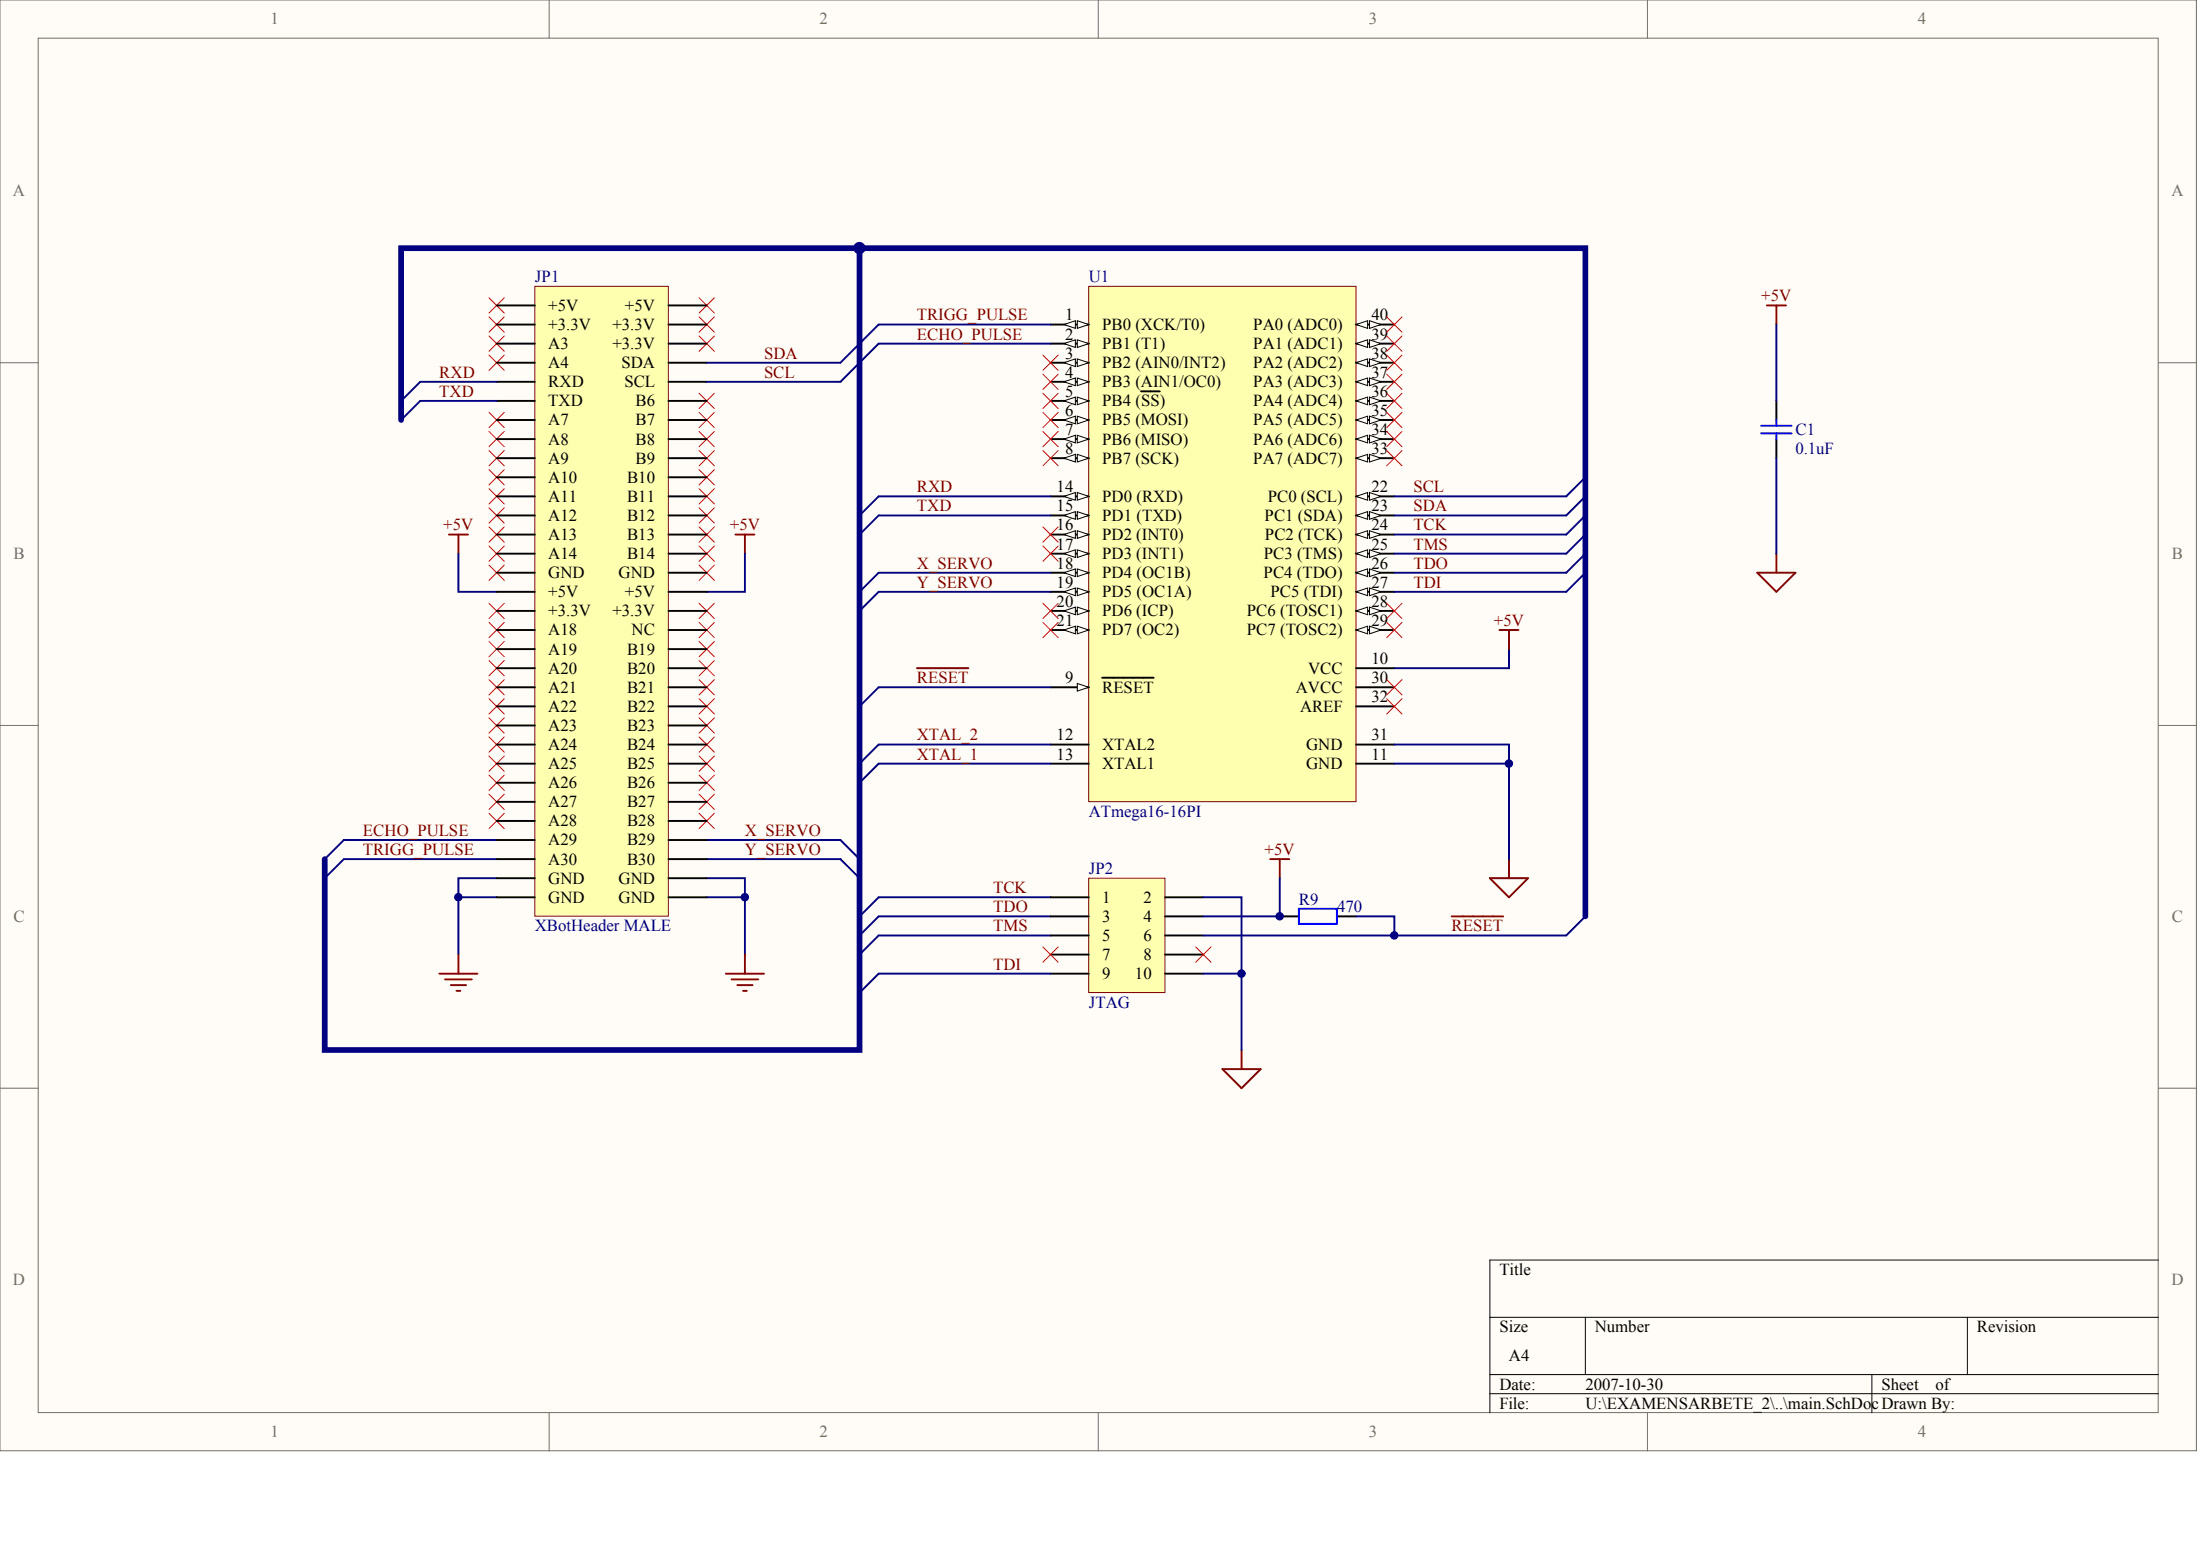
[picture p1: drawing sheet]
<svg xmlns="http://www.w3.org/2000/svg" width="840mm" height="594mm" viewBox="0 0 840 594" stroke-linecap="round" stroke-linejoin="round" font-family="sans-serif">
<g fill="#fffcf8" stroke="#716f64" stroke-width=".38">
<path d="M0 0h838.2v553.5h-838.2z"/>
<path d="M14.6 14.6h809.1v524.4h-809.1z"/>
</g>
<path d="M209.6 0v14.6M419.2 0v14.6M628.7 0v14.6M0 138.4h14.6M823.7 138.4h14.6M0 276.8h14.6M823.7 276.8h14.6M0 415.2h14.6M823.7 415.2h14.6M209.6 539.1v14.5M419.2 539.1v14.5M628.7 539.1v14.5" fill="none" stroke="#716f64" stroke-width=".38"/>
<path d="M823.7 480.8h-255.1v58.3M568.6 502.6h255.1M605 502.6v21.9M750.8 502.6v21.9M568.6 524.5h255.1M568.6 531.8h255.1M714.4 524.5v14.6" fill="none" stroke="#000" stroke-width=".38"/>
<path d="M269.7 320.5h51M269.7 327.8h51M400.9 342.4h-65.6l-7.3 7.3M400.9 349.7h-65.6l-7.3 7.2M400.9 356.9h-65.6l-7.3 7.3" fill="none" stroke="#000080" stroke-width=".73"/>
<path d="M415.5 335.1h29.1v43.6h-29.1z" fill="#ffffb0" stroke="#800000" stroke-width=".38"/>
<path d="M400.9 342.4h14.6M400.9 349.7h14.6M400.9 356.9h14.6M444.7 342.4h14.5M444.7 349.7h14.5M444.7 356.9h14.5M488.4 349.7h7.3M510.3 349.7h7.3M400.9 364.2h14.6M400.9 371.5h14.6M444.7 364.2h14.5M444.7 371.5h14.5" fill="none" stroke="#000" stroke-width=".73"/>
<path d="M189.5 335.1h-14.5v29.1M269.7 335.1h14.6v29.1M488.4 335.1v14.6h-29.2M175 342.4h14.5M269.7 342.4h14.6M459.2 342.4h14.6v29.1M400.9 371.5h-65.6l-7.3 7.3M459.2 371.5h14.6v29.1" fill="none" stroke="#000080" stroke-width=".73"/>
<g fill="none" stroke="#800000" stroke-width=".73">
<path d="M484.8 327.8h7.3M488.4 327.8v7.3M167.7 371.5h14.5M169.8 373.7h10.3M172 375.9h5.9M174.2 378.1h1.5M175 364.2v7.3M277 371.5h14.6M279.2 373.7h10.2M281.4 375.9h5.8M283.6 378.1h1.4M284.3 364.2v7.3"/>
<path d="M466.5 407.9h14.6l-7.3 7.3zM473.8 400.6v7.3"/>
</g>
<path d="M398 361.3l5.8 5.8M403.8 361.3l-5.8 5.8M456.3 361.3l5.9 5.8M462.2 361.3l-5.9 5.8" fill="none" stroke="#f00" stroke-width=".38"/>
<path d="M495.7 346.7h14.5v5.8h-14.5z" fill="none" stroke="#00f" stroke-width=".73"/>
<path d="M415.5 109.3h102v196.6h-102z" fill="#ffffb0" stroke="#800000" stroke-width=".38"/>
<path d="M400.9 123.8h14.6" fill="none" stroke="#000" stroke-width=".73"/>
<g fill="#fffcf8" stroke="#000" stroke-width=".38">
<path d="M411.1 122.4l4.4 1.4-4.4 1.5z"/>
<path d="M406 123.8l4.4-1.4v2.9z"/>
</g>
<path d="M400.9 131.1h14.6" fill="none" stroke="#000" stroke-width=".73"/>
<g fill="#fffcf8" stroke="#000" stroke-width=".38">
<path d="M411.1 129.7l4.4 1.4-4.4 1.5z"/>
<path d="M406 131.1l4.4-1.4v2.9z"/>
</g>
<path d="M400.9 138.4h14.6" fill="none" stroke="#000" stroke-width=".73"/>
<g fill="#fffcf8" stroke="#000" stroke-width=".38">
<path d="M411.1 136.9l4.4 1.5-4.4 1.5z"/>
<path d="M406 138.4l4.4-1.5v3z"/>
</g>
<path d="M400.9 145.7h14.6" fill="none" stroke="#000" stroke-width=".73"/>
<g fill="#fffcf8" stroke="#000" stroke-width=".38">
<path d="M411.1 144.2l4.4 1.5-4.4 1.4z"/>
<path d="M406 145.7l4.4-1.5v2.9z"/>
</g>
<path d="M400.9 153h14.6" fill="none" stroke="#000" stroke-width=".73"/>
<g fill="#fffcf8" stroke="#000" stroke-width=".38">
<path d="M411.1 151.5l4.4 1.5-4.4 1.4z"/>
<path d="M406 153l4.4-1.5v2.9z"/>
</g>
<path d="M435.5 149.3h7.1M400.9 160.3h14.6" fill="none" stroke="#000" stroke-width=".73"/>
<g fill="#fffcf8" stroke="#000" stroke-width=".38">
<path d="M411.1 158.8l4.4 1.5-4.4 1.4z"/>
<path d="M406 160.3l4.4-1.5v2.9z"/>
</g>
<path d="M400.9 167.5h14.6" fill="none" stroke="#000" stroke-width=".73"/>
<g fill="#fffcf8" stroke="#000" stroke-width=".38">
<path d="M411.1 166.1l4.4 1.4-4.4 1.5z"/>
<path d="M406 167.5l4.4-1.4v2.9z"/>
</g>
<path d="M400.9 174.8h14.6" fill="none" stroke="#000" stroke-width=".73"/>
<g fill="#fffcf8" stroke="#000" stroke-width=".38">
<path d="M411.1 173.4l4.4 1.4-4.4 1.5z"/>
<path d="M406 174.8l4.4-1.4v2.9z"/>
</g>
<path d="M400.9 262.2h14.6" fill="none" stroke="#000" stroke-width=".73"/>
<path d="M411.1 260.8l4.4 1.4-4.4 1.5z" fill="#fffcf8" stroke="#000" stroke-width=".38"/>
<path d="M400.9 189.4h14.6M420.6 258.6h19.7" fill="none" stroke="#000" stroke-width=".73"/>
<g fill="#fffcf8" stroke="#000" stroke-width=".38">
<path d="M411.1 187.9l4.4 1.5-4.4 1.4z"/>
<path d="M406 189.4l4.4-1.5v2.9z"/>
</g>
<path d="M400.9 196.7h14.6" fill="none" stroke="#000" stroke-width=".73"/>
<g fill="#fffcf8" stroke="#000" stroke-width=".38">
<path d="M411.1 195.2l4.4 1.5-4.4 1.4z"/>
<path d="M406 196.7l4.4-1.5v2.9z"/>
</g>
<path d="M400.9 204h14.6" fill="none" stroke="#000" stroke-width=".73"/>
<g fill="#fffcf8" stroke="#000" stroke-width=".38">
<path d="M411.1 202.5l4.4 1.5-4.4 1.4z"/>
<path d="M406 204l4.4-1.5v2.9z"/>
</g>
<path d="M400.9 211.2h14.6" fill="none" stroke="#000" stroke-width=".73"/>
<g fill="#fffcf8" stroke="#000" stroke-width=".38">
<path d="M411.1 209.8l4.4 1.4-4.4 1.5z"/>
<path d="M406 211.2l4.4-1.4v2.9z"/>
</g>
<path d="M400.9 218.5h14.6" fill="none" stroke="#000" stroke-width=".73"/>
<g fill="#fffcf8" stroke="#000" stroke-width=".38">
<path d="M411.1 217.1l4.4 1.4-4.4 1.5z"/>
<path d="M406 218.5l4.4-1.4v2.9z"/>
</g>
<path d="M400.9 225.8h14.6" fill="none" stroke="#000" stroke-width=".73"/>
<g fill="#fffcf8" stroke="#000" stroke-width=".38">
<path d="M411.1 224.4l4.4 1.4-4.4 1.5z"/>
<path d="M406 225.8l4.4-1.4v2.9z"/>
</g>
<path d="M400.9 233.1h14.6" fill="none" stroke="#000" stroke-width=".73"/>
<g fill="#fffcf8" stroke="#000" stroke-width=".38">
<path d="M411.1 231.6l4.4 1.5-4.4 1.5z"/>
<path d="M406 233.1l4.4-1.5v3z"/>
</g>
<path d="M400.9 240.4h14.6" fill="none" stroke="#000" stroke-width=".73"/>
<g fill="#fffcf8" stroke="#000" stroke-width=".38">
<path d="M411.1 238.9l4.4 1.5-4.4 1.4z"/>
<path d="M406 240.4l4.4-1.5v2.9z"/>
</g>
<path d="M517.6 189.4h14.5M400.9 284.1h14.6M400.9 291.4h14.6M517.6 291.4h14.5" fill="none" stroke="#000" stroke-width=".73"/>
<g fill="#fffcf8" stroke="#000" stroke-width=".38">
<path d="M517.6 189.4l4.3-1.5v2.9z"/>
<path d="M522.7 187.9l4.3 1.5-4.3 1.4z"/>
</g>
<path d="M517.6 196.7h14.5" fill="none" stroke="#000" stroke-width=".73"/>
<g fill="#fffcf8" stroke="#000" stroke-width=".38">
<path d="M517.6 196.7l4.3-1.5v2.9z"/>
<path d="M522.7 195.2l4.3 1.5-4.3 1.4z"/>
</g>
<path d="M517.6 204h14.5" fill="none" stroke="#000" stroke-width=".73"/>
<g fill="#fffcf8" stroke="#000" stroke-width=".38">
<path d="M517.6 204l4.3-1.5v2.9z"/>
<path d="M522.7 202.5l4.3 1.5-4.3 1.4z"/>
</g>
<path d="M517.6 211.2h14.5" fill="none" stroke="#000" stroke-width=".73"/>
<g fill="#fffcf8" stroke="#000" stroke-width=".38">
<path d="M517.6 211.2l4.3-1.4v2.9z"/>
<path d="M522.7 209.8l4.3 1.4-4.3 1.5z"/>
</g>
<path d="M517.6 218.5h14.5" fill="none" stroke="#000" stroke-width=".73"/>
<g fill="#fffcf8" stroke="#000" stroke-width=".38">
<path d="M517.6 218.5l4.3-1.4v2.9z"/>
<path d="M522.7 217.1l4.3 1.4-4.3 1.5z"/>
</g>
<path d="M517.6 225.8h14.5" fill="none" stroke="#000" stroke-width=".73"/>
<g fill="#fffcf8" stroke="#000" stroke-width=".38">
<path d="M517.6 225.8l4.3-1.4v2.9z"/>
<path d="M522.7 224.4l4.3 1.4-4.3 1.5z"/>
</g>
<path d="M517.6 233.1h14.5" fill="none" stroke="#000" stroke-width=".73"/>
<g fill="#fffcf8" stroke="#000" stroke-width=".38">
<path d="M517.6 233.1l4.3-1.5v3z"/>
<path d="M522.7 231.6l4.3 1.5-4.3 1.5z"/>
</g>
<path d="M517.6 240.4h14.5" fill="none" stroke="#000" stroke-width=".73"/>
<g fill="#fffcf8" stroke="#000" stroke-width=".38">
<path d="M517.6 240.4l4.3-1.5v2.9z"/>
<path d="M522.7 238.9l4.3 1.5-4.3 1.4z"/>
</g>
<path d="M517.6 174.8h14.5M517.6 269.5h14.5M517.6 262.2h14.5M517.6 284.1h14.5" fill="none" stroke="#000" stroke-width=".73"/>
<g fill="#fffcf8" stroke="#000" stroke-width=".38">
<path d="M517.6 174.8l4.3-1.4v2.9z"/>
<path d="M522.7 173.4l4.3 1.4-4.3 1.5z"/>
</g>
<path d="M517.6 167.5h14.5" fill="none" stroke="#000" stroke-width=".73"/>
<g fill="#fffcf8" stroke="#000" stroke-width=".38">
<path d="M517.6 167.5l4.3-1.4v2.9z"/>
<path d="M522.7 166.1l4.3 1.4-4.3 1.5z"/>
</g>
<path d="M517.6 160.3h14.5" fill="none" stroke="#000" stroke-width=".73"/>
<g fill="#fffcf8" stroke="#000" stroke-width=".38">
<path d="M517.6 160.3l4.3-1.5v2.9z"/>
<path d="M522.7 158.8l4.3 1.5-4.3 1.4z"/>
</g>
<path d="M517.6 153h14.5" fill="none" stroke="#000" stroke-width=".73"/>
<g fill="#fffcf8" stroke="#000" stroke-width=".38">
<path d="M517.6 153l4.3-1.5v2.9z"/>
<path d="M522.7 151.5l4.3 1.5-4.3 1.4z"/>
</g>
<path d="M517.6 145.7h14.5" fill="none" stroke="#000" stroke-width=".73"/>
<g fill="#fffcf8" stroke="#000" stroke-width=".38">
<path d="M517.6 145.7l4.3-1.5v2.9z"/>
<path d="M522.7 144.2l4.3 1.5-4.3 1.4z"/>
</g>
<path d="M517.6 138.4h14.5" fill="none" stroke="#000" stroke-width=".73"/>
<g fill="#fffcf8" stroke="#000" stroke-width=".38">
<path d="M517.6 138.4l4.3-1.5v3z"/>
<path d="M522.7 136.9l4.3 1.5-4.3 1.5z"/>
</g>
<path d="M517.6 131.1h14.5" fill="none" stroke="#000" stroke-width=".73"/>
<g fill="#fffcf8" stroke="#000" stroke-width=".38">
<path d="M517.6 131.1l4.3-1.4v2.9z"/>
<path d="M522.7 129.7l4.3 1.4-4.3 1.5z"/>
</g>
<path d="M517.6 123.8h14.5" fill="none" stroke="#000" stroke-width=".73"/>
<g fill="#fffcf8" stroke="#000" stroke-width=".38">
<path d="M517.6 123.8l4.3-1.4v2.9z"/>
<path d="M522.7 122.4l4.3 1.4-4.3 1.5z"/>
</g>
<path d="M517.6 255h14.5" fill="none" stroke="#000" stroke-width=".73"/>
<g fill="none" stroke="#000080" stroke-width=".73">
<path d="M400.9 123.8h-65.6l-7.3 7.3M400.9 131.1h-65.6l-7.3 7.3M175 211.2v14.6h14.5M284.3 211.2v14.6h-14.6M400.9 218.5h-65.6l-7.3 7.3M400.9 225.8h-65.6l-7.3 7.3M575.9 247.7v7.3h-43.8M400.9 262.2h-65.6l-7.3 7.3M400.9 284.1h-65.6l-7.3 7.3M400.9 291.4h-65.6l-7.3 7.3M532.1 284.1h43.8v43.7M532.1 291.4h43.8"/>
<path d="M189.5 327.8h-58.3l-7.3 7.3M189.5 320.5h-58.3l-7.3 7.3M320.7 320.5l7.3 7.3M320.7 327.8l7.3 7.3M459.2 356.9h138.6"/>
</g>
<g fill="none" stroke="#f00" stroke-width=".38">
<path d="M186.6 113.6l5.8 5.9M192.4 113.6l-5.8 5.9M266.8 113.6l5.8 5.9M272.6 113.6l-5.8 5.9M186.6 120.9l5.8 5.8M186.6 128.2l5.8 5.8M186.6 135.5l5.8 5.8M192.4 120.9l-5.8 5.8M192.4 128.2l-5.8 5.8M192.4 135.5l-5.8 5.8M266.8 120.9l5.8 5.8M266.8 128.2l5.8 5.8"/>
<path d="M272.6 120.9l-5.8 5.8M272.6 128.2l-5.8 5.8M398 135.5l5.8 5.8M403.8 135.5l-5.8 5.8M186.6 157.3l5.8 5.9M192.4 157.3l-5.8 5.9M266.8 150.1l5.8 5.8M266.8 157.3l5.8 5.9M272.6 150.1l-5.8 5.8M272.6 157.3l-5.8 5.9M398 157.3l5.8 5.9M398 150.1l5.8 5.8"/>
<path d="M398 142.8l5.8 5.8M403.8 157.3l-5.8 5.9M403.8 150.1l-5.8 5.8M403.8 142.8l-5.8 5.8M186.6 164.6l5.8 5.9M186.6 171.9l5.8 5.8M186.6 179.2l5.8 5.8M192.4 164.6l-5.8 5.9M192.4 171.9l-5.8 5.8M192.4 179.2l-5.8 5.8M266.8 164.6l5.8 5.9M266.8 171.9l5.8 5.8"/>
<path d="M266.8 179.2l5.8 5.8M272.6 164.6l-5.8 5.9M272.6 171.9l-5.8 5.8M272.6 179.2l-5.8 5.8M398 171.9l5.8 5.8M398 164.6l5.8 5.9M403.8 171.9l-5.8 5.8M403.8 164.6l-5.8 5.9M186.6 186.5l5.8 5.8M186.6 193.8l5.8 5.8M192.4 186.5l-5.8 5.8M192.4 193.8l-5.8 5.8"/>
<path d="M266.8 186.5l5.8 5.8M266.8 193.8l5.8 5.8M272.6 186.5l-5.8 5.8M272.6 193.8l-5.8 5.8M186.6 201l5.8 5.9M186.6 208.3l5.8 5.9M186.6 215.6l5.8 5.8M192.4 201l-5.8 5.9M192.4 208.3l-5.8 5.9M192.4 215.6l-5.8 5.8M266.8 201l5.8 5.9M266.8 208.3l5.8 5.9"/>
<path d="M266.8 215.6l5.8 5.8M272.6 201l-5.8 5.9M272.6 208.3l-5.8 5.9M272.6 215.6l-5.8 5.8M398 208.3l5.8 5.9M398 201l5.8 5.9M403.8 208.3l-5.8 5.9M403.8 201l-5.8 5.9M186.6 230.2l5.8 5.8M186.6 237.5l5.8 5.8M192.4 230.2l-5.8 5.8M192.4 237.5l-5.8 5.8"/>
<path d="M266.8 230.2l5.8 5.8M266.8 237.5l5.8 5.8M272.6 230.2l-5.8 5.8M272.6 237.5l-5.8 5.8M398 237.5l5.8 5.8M398 230.2l5.8 5.8M403.8 237.5l-5.8 5.8M403.8 230.2l-5.8 5.8M529.2 237.5l5.9 5.8M529.2 230.2l5.9 5.8M535.1 237.5l-5.9 5.8M535.1 230.2l-5.9 5.8"/>
<path d="M186.6 244.8l5.8 5.8M186.6 252l5.8 5.9M186.6 259.3l5.8 5.9M192.4 244.8l-5.8 5.8M192.4 252l-5.8 5.9M192.4 259.3l-5.8 5.9M266.8 244.8l5.8 5.8M266.8 252l5.8 5.9M266.8 259.3l5.8 5.9M272.6 244.8l-5.8 5.8M272.6 252l-5.8 5.9M272.6 259.3l-5.8 5.9"/>
<path d="M529.2 259.3l5.9 5.9M535.1 259.3l-5.9 5.9M186.6 266.6l5.8 5.8M186.6 273.9l5.8 5.8M192.4 266.6l-5.8 5.8M192.4 273.9l-5.8 5.8M266.8 266.6l5.8 5.8M266.8 273.9l5.8 5.8M272.6 266.6l-5.8 5.8M272.6 273.9l-5.8 5.8M529.2 266.6l5.9 5.8M535.1 266.6l-5.9 5.8"/>
<path d="M186.6 281.2l5.8 5.8M186.6 288.5l5.8 5.8M186.6 295.7l5.8 5.9M192.4 281.2l-5.8 5.8M192.4 288.5l-5.8 5.8M192.4 295.7l-5.8 5.9M266.8 281.2l5.8 5.8M266.8 288.5l5.8 5.8M266.8 295.7l5.8 5.9M272.6 281.2l-5.8 5.8M272.6 288.5l-5.8 5.8M272.6 295.7l-5.8 5.9"/>
<path d="M186.6 303l5.8 5.9M186.6 310.3l5.8 5.8M192.4 303l-5.8 5.9M192.4 310.3l-5.8 5.8M266.8 303l5.8 5.9M266.8 310.3l5.8 5.8M272.6 303l-5.8 5.9M272.6 310.3l-5.8 5.8"/>
</g>
<path d="M171.3 204h7.3M175 204v7.2M280.7 204h7.2M284.3 204v7.2M572.2 240.4h7.3M575.9 240.4v7.3M568.6 335.1h14.6l-7.3 7.3zM575.9 327.8v7.3" fill="none" stroke="#800000" stroke-width=".73"/>
<path d="M204.1 109.3h51v240.3h-51z" fill="#ffffb0" stroke="#800000" stroke-width=".38"/>
<g fill="none" stroke="#000" stroke-width=".73">
<path d="M189.5 116.5h14.6M255.1 116.5h14.6M189.5 123.8h14.6M189.5 131.1h14.6M189.5 138.4h14.6M255.1 123.8h14.6M255.1 131.1h14.6M255.1 138.4h14.6M189.5 145.7h14.6M189.5 153h14.6M255.1 145.7h14.6M255.1 153h14.6"/>
<path d="M677.9 153v7.3M189.5 160.3h14.6M189.5 167.5h14.6M189.5 174.8h14.6M255.1 160.3h14.6M255.1 167.5h14.6M255.1 174.8h14.6M677.9 167.5v7.3M189.5 182.1h14.6M189.5 189.4h14.6M189.5 196.7h14.6M255.1 182.1h14.6"/>
<path d="M255.1 189.4h14.6M255.1 196.7h14.6M189.5 204h14.6M189.5 211.2h14.6M189.5 218.5h14.6M255.1 204h14.6M255.1 211.2h14.6M255.1 218.5h14.6M189.5 225.8h14.6M189.5 233.1h14.6M255.1 225.8h14.6M255.1 233.1h14.6"/>
<path d="M189.5 240.4h14.6M189.5 247.7h14.6M189.5 255h14.6M255.1 240.4h14.6M255.1 247.7h14.6M255.1 255h14.6M189.5 262.2h14.6M189.5 269.5h14.6M189.5 276.8h14.6M255.1 262.2h14.6M255.1 269.5h14.6M255.1 276.8h14.6"/>
<path d="M189.5 284.1h14.6M189.5 291.4h14.6M189.5 298.7h14.6M255.1 284.1h14.6M255.1 291.4h14.6M255.1 298.7h14.6M189.5 305.9h14.6M189.5 313.2h14.6M255.1 305.9h14.6M255.1 313.2h14.6M189.5 320.5h14.6M189.5 327.8h14.6"/>
<path d="M189.5 335.1h14.6M255.1 320.5h14.6M255.1 327.8h14.6M255.1 335.1h14.6M189.5 342.4h14.6M255.1 342.4h14.6"/>
</g>
<path d="M672.1 162.4h11.7M672.1 165.4h11.7M677.9 160.3v2.1M677.9 165.4v2.1" fill="none" stroke="#00f" stroke-width=".73"/>
<path d="M674.3 116.5h7.3M677.9 116.5v7.3M670.6 218.5h14.6l-7.3 7.3zM677.9 211.2v7.3M349.9 255h19.7M554 349.7h19.7" fill="none" stroke="#800000" stroke-width=".73"/>
<g fill="none" stroke="#000080" stroke-width=".73">
<path d="M328 131.1l-7.3 7.3h-51M328 138.4l-7.3 7.3h-51M677.9 123.8v29.2M189.5 145.7h-29.1l-7.3 7.3M189.5 153h-29.1l-7.3 7.3M677.9 174.8v36.4M400.9 196.7h-65.6l-7.3 7.3M400.9 189.4h-65.6l-7.3 7.3M605 196.7l-7.2 7.3h-65.7M605 189.4l-7.2 7.3h-65.7M605 182.1l-7.2 7.3h-65.7M605 204l-7.2 7.2h-65.7"/>
<path d="M605 211.2l-7.2 7.3h-65.7M605 218.5l-7.2 7.3h-65.7M517.6 349.7h14.5v7.2M605 349.7l-7.2 7.2"/>
</g>
<path d="M328 94.7h-174.9v65.6M123.9 327.8v72.8h204.1v-305.9h277v255" fill="none" stroke="#000080" stroke-width="2.2"/>
<g fill="none" stroke="#f00" stroke-width=".38">
<path d="M529.2 135.5l5.9 5.8M529.2 128.2l5.9 5.8M529.2 120.9l5.9 5.8M535.1 135.5l-5.9 5.8M535.1 128.2l-5.9 5.8M535.1 120.9l-5.9 5.8M529.2 157.3l5.9 5.9M529.2 150.1l5.9 5.8M529.2 142.8l5.9 5.8M535.1 157.3l-5.9 5.9M535.1 150.1l-5.9 5.8M535.1 142.8l-5.9 5.8"/>
<path d="M529.2 171.9l5.9 5.8M529.2 164.6l5.9 5.9M535.1 171.9l-5.9 5.8M535.1 164.6l-5.9 5.9"/>
</g>
<g fill="#000080" stroke="#000080" stroke-width=".38">
<circle cx="174.9" cy="342.3" r="1.42"/>
<circle cx="284.3" cy="342.3" r="1.42"/>
<circle cx="473.8" cy="371.5" r="1.42"/>
<circle cx="488.4" cy="349.6" r="1.42"/>
<circle cx="532.1" cy="356.9" r="1.42"/>
<circle cx="575.8" cy="291.3" r="1.42"/>
<circle cx="328" cy="94.7" r="2.15"/>
</g>
<g font-size="6.4" fill="#716f64">
<text x="103.2" y="9.3">1</text>
<text x="312.8" y="9.3">2</text>
<text x="522.4" y="9.3">3</text>
<text x="732" y="9.3">4</text>
<text x="5" y="74.9">A</text>
<text x="828.7" y="74.9">A</text>
<text x="5.2" y="213.3">B</text>
<text x="828.9" y="213.3">B</text>
<text x="5.2" y="351.7">C</text>
<text x="828.9" y="351.7">C</text>
<text x="5" y="490.1">D</text>
<text x="828.7" y="490.1">D</text>
<text x="103.2" y="548.4">1</text>
<text x="312.8" y="548.4">2</text>
<text x="522.4" y="548.4">3</text>
<text x="732" y="548.4">4</text>
</g>
<g font-size="6.4" fill="#000080">
<text x="204.1" y="107.7">JP1</text>
<text x="415.5" y="107.7">U1</text>
<text x="685.2" y="166">C1</text>
<text x="685.2" y="173.2">0.1uF</text>
<text x="415.5" y="311.7">ATmega16-16PI</text>
<text x="415.5" y="333.5">JP2</text>
<text x="495.7" y="345.2">R9</text>
<text x="510.3" y="348.1">470</text>
<text x="204.1" y="355.4">XBotHeader MALE</text>
<text x="415.5" y="384.5">JTAG</text>
</g>
<g font-size="6.4">
<text x="209.2" y="118.6">+5V</text>
<text x="238.5" y="118.6">+5V</text>
<text x="209.2" y="125.9">+3.3V</text>
<text x="233.7" y="125.9">+3.3V</text>
<text x="406.5" y="122.3">1</text>
<text x="420.6" y="125.9">PB0 (XCK/T0)</text>
<text x="478.3" y="125.9">PA0 (ADC0)</text>
<text x="523.4" y="122.3">40</text>
<text x="406.5" y="129.5">2</text>
<text x="523.4" y="129.5">39</text>
<text x="209.2" y="133.2">A3</text>
<text x="233.7" y="133.2">+3.3V</text>
<text x="406.5" y="136.8">3</text>
<text x="420.6" y="133.2">PB1 (T1)</text>
<text x="478.3" y="133.2">PA1 (ADC1)</text>
<text x="523.4" y="136.8">38</text>
<text x="209.2" y="140.5">A4</text>
<text x="237.1" y="140.5">SDA</text>
<text x="420.6" y="140.5">PB2 (AIN0/INT2)</text>
<text x="478.3" y="140.5">PA2 (ADC2)</text>
<text x="209.2" y="147.8">RXD</text>
<text x="238.4" y="147.8">SCL</text>
<text x="406.5" y="144.1">4</text>
<text x="420.6" y="147.8">PB3 (AIN1/OC0)</text>
<text x="478.3" y="147.8">PA3 (ADC3)</text>
<text x="523.4" y="144.1">37</text>
<text x="209.2" y="155">TXD</text>
<text x="242.5" y="155">B6</text>
<text x="406.5" y="151.4">5</text>
<text x="420.6" y="155">PB4 (SS)</text>
<text x="478.3" y="155">PA4 (ADC4)</text>
<text x="523.4" y="151.4">36</text>
<text x="406.5" y="158.7">6</text>
<text x="523.4" y="158.7">35</text>
<text x="209.2" y="162.3">A7</text>
<text x="242.5" y="162.3">B7</text>
<text x="406.5" y="166">7</text>
<text x="420.6" y="162.3">PB5 (MOSI)</text>
<text x="478.3" y="162.3">PA5 (ADC5)</text>
<text x="523.4" y="166">34</text>
<text x="209.2" y="169.6">A8</text>
<text x="242.5" y="169.6">B8</text>
<text x="406.5" y="173.2">8</text>
<text x="420.6" y="169.6">PB6 (MISO)</text>
<text x="478.3" y="169.6">PA6 (ADC6)</text>
<text x="523.4" y="173.2">33</text>
<text x="209.2" y="176.9">A9</text>
<text x="242.5" y="176.9">B9</text>
<text x="420.6" y="176.9">PB7 (SCK)</text>
<text x="478.3" y="176.9">PA7 (ADC7)</text>
<text x="209.2" y="184.2">A10</text>
<text x="239.3" y="184.2">B10</text>
<text x="209.2" y="191.5">A11</text>
<text x="239.3" y="191.5">B11</text>
<text x="403.3" y="187.8">14</text>
<text x="420.6" y="191.5">PD0 (RXD)</text>
<text x="483.8" y="191.5">PC0 (SCL)</text>
<text x="523.4" y="187.8">22</text>
<text x="403.3" y="195.1">15</text>
<text x="523.4" y="195.1">23</text>
<text x="209.2" y="198.7">A12</text>
<text x="239.3" y="198.7">B12</text>
<text x="403.3" y="202.4">16</text>
<text x="420.6" y="198.7">PD1 (TXD)</text>
<text x="482.6" y="198.7">PC1 (SDA)</text>
<text x="523.4" y="202.4">24</text>
<text x="209.2" y="206">A13</text>
<text x="239.3" y="206">B13</text>
<text x="403.3" y="209.7">17</text>
<text x="420.6" y="206">PD2 (INT0)</text>
<text x="482.7" y="206">PC2 (TCK)</text>
<text x="523.4" y="209.7">25</text>
<text x="209.2" y="213.3">A14</text>
<text x="239.3" y="213.3">B14</text>
<text x="420.6" y="213.3">PD3 (INT1)</text>
<text x="482.3" y="213.3">PC3 (TMS)</text>
<text x="209.2" y="220.6">GND</text>
<text x="236" y="220.6">GND</text>
<text x="403.3" y="217">18</text>
<text x="420.6" y="220.6">PD4 (OC1B)</text>
<text x="482.2" y="220.6">PC4 (TDO)</text>
<text x="523.4" y="217">26</text>
<text x="209.2" y="227.9">+5V</text>
<text x="238.5" y="227.9">+5V</text>
<text x="403.3" y="224.2">19</text>
<text x="420.6" y="227.9">PD5 (OC1A)</text>
<text x="484.8" y="227.9">PC5 (TDI)</text>
<text x="523.4" y="224.2">27</text>
<text x="403.3" y="231.5">20</text>
<text x="523.4" y="231.5">28</text>
<text x="209.2" y="235.2">+3.3V</text>
<text x="233.7" y="235.2">+3.3V</text>
<text x="403.3" y="238.8">21</text>
<text x="420.6" y="235.2">PD6 (ICP)</text>
<text x="475.8" y="235.2">PC6 (TOSC1)</text>
<text x="523.4" y="238.8">29</text>
<text x="209.2" y="242.5">A18</text>
<text x="241.1" y="242.5">NC</text>
<text x="420.6" y="242.5">PD7 (OC2)</text>
<text x="475.8" y="242.5">PC7 (TOSC2)</text>
<text x="209.2" y="249.7">A19</text>
<text x="239.3" y="249.7">B19</text>
<text x="209.2" y="257">A20</text>
<text x="239.3" y="257">B20</text>
<text x="499.2" y="257">VCC</text>
<text x="523.4" y="253.4">10</text>
<text x="406.5" y="260.7">9</text>
<text x="523.4" y="260.7">30</text>
<text x="209.2" y="264.3">A21</text>
<text x="239.3" y="264.3">B21</text>
<text x="420.6" y="264.3">RESET</text>
<text x="494.5" y="264.3">AVCC</text>
<text x="523.4" y="267.9">32</text>
<text x="209.2" y="271.6">A22</text>
<text x="239.3" y="271.6">B22</text>
<text x="496.1" y="271.6">AREF</text>
<text x="209.2" y="278.9">A23</text>
<text x="239.3" y="278.9">B23</text>
<text x="209.2" y="286.2">A24</text>
<text x="239.3" y="286.2">B24</text>
<text x="403.3" y="282.5">12</text>
<text x="420.6" y="286.2">XTAL2</text>
<text x="498.5" y="286.2">GND</text>
<text x="523.4" y="282.5">31</text>
<text x="209.2" y="293.4">A25</text>
<text x="239.3" y="293.4">B25</text>
<text x="403.3" y="289.8">13</text>
<text x="420.6" y="293.4">XTAL1</text>
<text x="498.5" y="293.4">GND</text>
<text x="523.4" y="289.8">11</text>
<text x="209.2" y="300.7">A26</text>
<text x="239.3" y="300.7">B26</text>
<text x="209.2" y="308">A27</text>
<text x="239.3" y="308">B27</text>
<text x="209.2" y="315.3">A28</text>
<text x="239.3" y="315.3">B28</text>
<text x="209.2" y="322.6">A29</text>
<text x="239.3" y="322.6">B29</text>
<text x="209.2" y="329.9">A30</text>
<text x="239.3" y="329.9">B30</text>
<text x="209.2" y="337.2">GND</text>
<text x="236" y="337.2">GND</text>
<text x="209.2" y="344.4">GND</text>
<text x="236" y="344.4">GND</text>
<text x="420.6" y="344.4">1</text>
<text x="436.4" y="344.4">2</text>
<text x="420.6" y="351.7">3</text>
<text x="436.4" y="351.7">4</text>
<text x="420.6" y="359">5</text>
<text x="436.4" y="359">6</text>
<text x="420.6" y="366.3">7</text>
<text x="436.4" y="366.3">8</text>
<text x="420.6" y="373.6">9</text>
<text x="433.2" y="373.6">10</text>
<text x="572.2" y="486.5">Title</text>
<text x="572.2" y="508.3">Size</text>
<text x="608.7" y="508.3">Number</text>
<text x="754.5" y="508.3">Revision</text>
<text x="575.9" y="519.3">A4</text>
<text x="572.2" y="530.2">Date:</text>
<text x="605" y="530.2">2007-10-30</text>
<text x="718" y="530.2">Sheet</text>
<text x="738.6" y="530.2">of</text>
<text x="572.2" y="537.5">File:</text>
<text x="605" y="537.5">U:\EXAMENSARBETE_2\..\main.SchDocDrawn By:</text>
</g>
<g font-size="6.4" fill="#800000">
<text x="672.2" y="115">+5V</text>
<text x="349.9" y="122.3">TRIGG_PULSE</text>
<text x="349.9" y="129.5">ECHO_PULSE</text>
<text x="291.6" y="136.8">SDA</text>
<text x="167.7" y="144.1">RXD</text>
<text x="291.6" y="144.1">SCL</text>
<text x="167.7" y="151.4">TXD</text>
<text x="349.9" y="187.8">RXD</text>
<text x="539.4" y="187.8">SCL</text>
<text x="349.9" y="195.1">TXD</text>
<text x="539.4" y="195.1">SDA</text>
<text x="169.2" y="202.4">+5V</text>
<text x="278.5" y="202.4">+5V</text>
<text x="539.4" y="202.4">TCK</text>
<text x="539.4" y="209.7">TMS</text>
<text x="349.9" y="217">X_SERVO</text>
<text x="539.4" y="217">TDO</text>
<text x="349.9" y="224.2">Y_SERVO</text>
<text x="539.4" y="224.2">TDI</text>
<text x="570.1" y="238.8">+5V</text>
<text x="349.9" y="260.7">RESET</text>
<text x="349.9" y="282.5">XTAL_2</text>
<text x="349.9" y="289.8">XTAL_1</text>
<text x="138.5" y="318.9">ECHO_PULSE</text>
<text x="284.3" y="318.9">X_SERVO</text>
<text x="138.5" y="326.2">TRIGG_PULSE</text>
<text x="284.3" y="326.2">Y_SERVO</text>
<text x="482.6" y="326.2">+5V</text>
<text x="379.1" y="340.8">TCK</text>
<text x="379.1" y="348.1">TDO</text>
<text x="379.1" y="355.4">TMS</text>
<text x="554" y="355.4">RESET</text>
<text x="379.1" y="369.9">TDI</text>
</g>
</svg>
